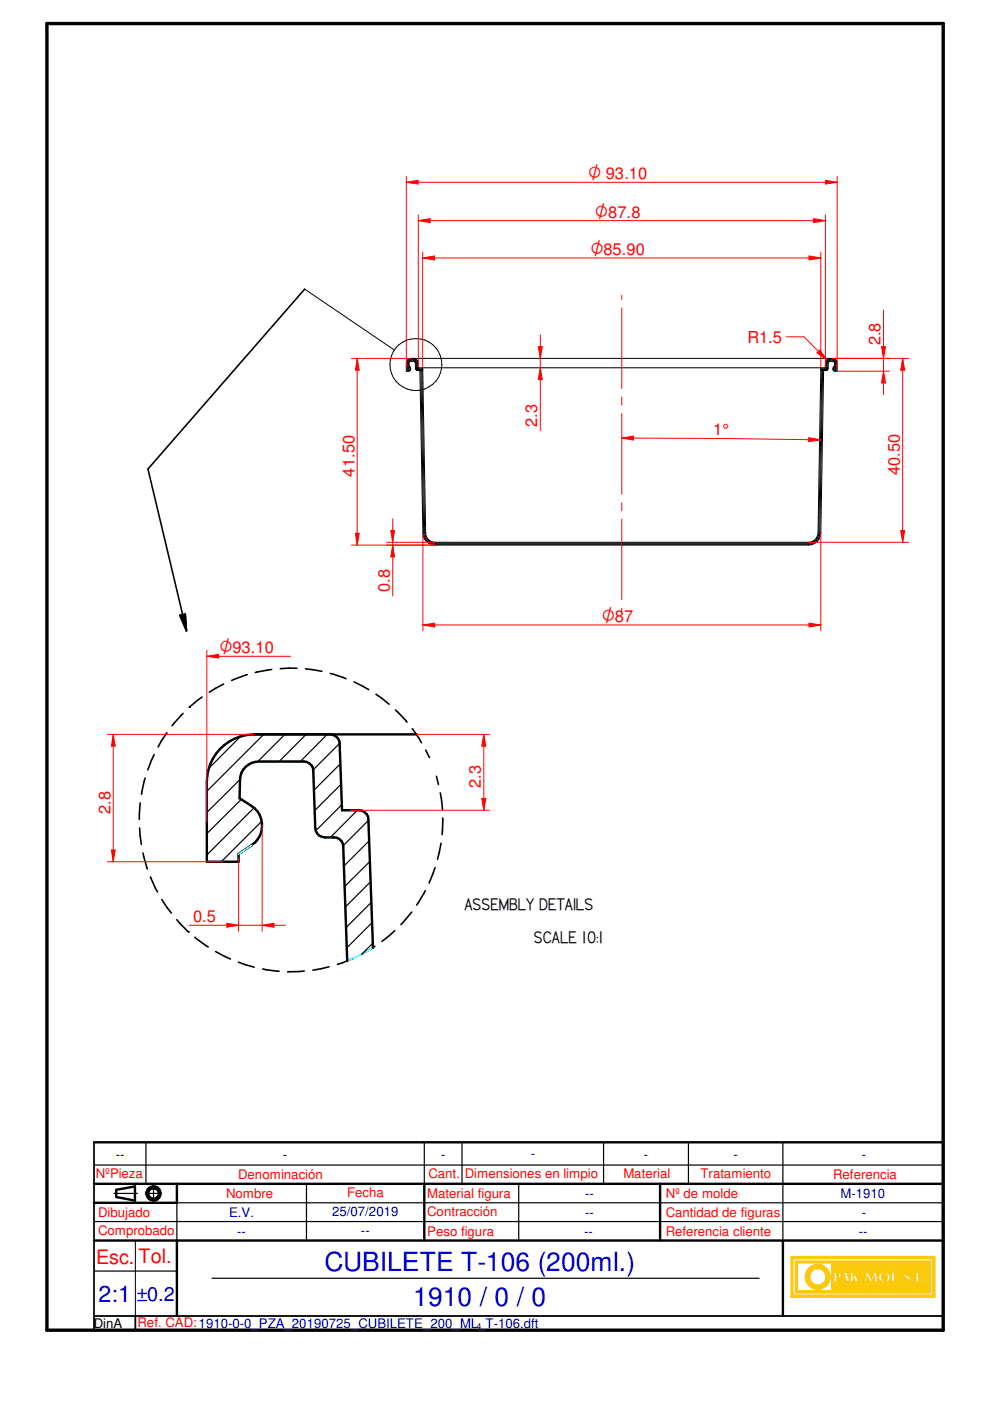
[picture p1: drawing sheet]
<svg xmlns="http://www.w3.org/2000/svg" width="210mm" height="297mm" viewBox="0 0 210 297" stroke-linecap="round" stroke-linejoin="round" font-family="sans-serif">
<path d="M9.9 5h190.1v277h-190.1z" fill="none" stroke="#000" stroke-width=".72"/>
<g fill="none" stroke="#000" stroke-width=".51">
<path d="M19.9 255h17.6M19.9 251h180.1M24.6 252.3v1.5M28.6 251.5v3.1M140 251v12M19.9 263h180.1M166 263v16"/>
<circle cx="32.5" cy="253" r="1.5"/>
<circle cx="32.6" cy="253" r="1.14"/>
</g>
<path d="M19.9 242.2v39.8h180.1v-39.8M19.9 279h180.1M28.7 279v3" fill="none" stroke="#000" stroke-width=".38"/>
<g fill="none" stroke="#000" stroke-width=".25">
<path d="M19.9 247h180.1M19.9 259h180.1M24.1 253h5M30.8 253h3.5M30.9 242.2v8.8M32.6 251.3v3.5M37.5 255v8M65 251v12M98 242.2v8.8M110 251v12M128 242.2v8.8M146 242.2v8.8"/>
<path d="M166 242.2v20.8M19.9 269.5h17.6M45 271h116"/>
</g>
<g fill="#faca0a">
<path d="M167.7 266.4v8.6h30.5v-8.6zM168.1 266.9h29.7v7.7h-29.7z" fill-rule="evenodd"/>
<path d="M168.6 267.3v6.8h28.7v-6.8zM193.1 271.5a.3 .3 0 0 1 .6 0 .3 .3 0 0 1-.6 0zM194.2 269.7h.6v1.9h.8v.2h-1.4zM195.9 271.4l.4-.1v.4l-.3 .1zM169.1 267.8h7.2v5.8h-7.2zM176.8 269.7h.8a.61 .61 0 0 1 .8 .5 .61 .61 0 0 1-.6 .7h-.4v.9h-.6zM179 269.7h.5l.6 2.1h-.6l-.1-.4h-.6l-.2 .4h-.2zM180.3 269.7h.5v.9l.8-.9h.3l-.5 .7 .7 1.4h-.7l-.5-.9-.1 .9h-.5zM182.2 270.6h.8v.2h-.8zM183.7 269.7h.3l.7 1.4 .8-1.4h.3l.3 2.1h-.6l-.1-1.2-.7 1.2h-.2l-.6-1.2-.2 1.2h-.4zM186.4 270.2a1.19 1.19 0 0 1 1.7-.4 1.19 1.19 0 0 1 .3 1.7 1.2 1.2 0 0 1-1.5 .2 1.2 1.2 0 0 1-.5-1.5zM189 269.7h.6v1.9h.8v.2h-1.4zM191.6 270a.73 .73 0 0 1 .8-.3 .73 .73 0 0 1 .6 .6l-.3 .1a.35 .35 0 0 0-.3-.5 .35 .35 0 0 0-.4 .4l.3 .1a.74 .74 0 0 1 .6 1.1 .74 .74 0 0 1-1.2 .1l-.1-.5h.2v.3a.35 .35 0 0 0 .5 .2 .35 .35 0 0 0 .1-.5 .88 .88 0 0 1-.8-1.1z" fill-rule="evenodd"/>
</g>
<g fill="none" stroke="#faca0a" stroke-width=".25">
<path d="M176.8 269.7h.8a.63 .63 0 0 1 .7 .3 .63 .63 0 0 1 0 .8l-.9 .1v.9h-.6zM179 269.7h.5l.6 2.1h-.6l-.1-.4h-.6l-.2 .4h-.2zM180.3 269.7h.5v.9l.8-.9h.3l-.5 .7 .7 1.4h-.7l-.5-.9-.1 .9h-.5zM183.7 269.7h.3l.7 1.4 .8-1.4h.3l.3 2.1h-.6l-.1-1.2-.7 1.2h-.2l-.6-1.2-.2 1.2h-.4zM186.4 270.2a1.19 1.19 0 0 1 1.7-.4 1.19 1.19 0 0 1 .3 1.7 1.2 1.2 0 0 1-1.5 .2 1.2 1.2 0 0 1-.5-1.5zM191.8 271.3h.1M192.2 271.7l-.4-.3v-.3h-.2a.73 .73 0 0 0 .4 .7 .73 .73 0 0 0 .8-.1M192.2 271.7h.1M192.2 269.7l-.4 .2-.2 .4a1.24 1.24 0 0 0 .9 1l.1 .1M192.3 269.7h.1M192.3 269.7l.6 .3 .1 .3-.3 .1a.35 .35 0 0 0-.3-.5 .35 .35 0 0 0-.4 .4l1 .6-.2 .8M192.3 270.4h.1"/>
<path d="M192.6 271.4h.1M192.6 271.4l-.4 .3M192.8 271.7h.1"/>
</g>
<path d="M171.3 269.1a2.65 2.65 0 0 1 2.9-.9 2.65 2.65 0 0 1 1.8 2.4h-.9a1.75 1.75 0 0 0-2.6-1.4 1.75 1.75 0 0 0 0 3 1.75 1.75 0 0 0 2.6-1.4h.9a2.66 2.66 0 0 1-3.6 2.4 2.66 2.66 0 0 1-1.1-4.1z" fill-rule="evenodd" fill="#faca0a"/>
<path d="M171.5 268.9a2.65 2.65 0 0 1 2.8-.7 2.65 2.65 0 0 1 1.7 2.4h-.9a1.74 1.74 0 0 0-2.6-1.4 1.74 1.74 0 0 0 0 3 1.74 1.74 0 0 0 2.6-1.4h.9a2.65 2.65 0 0 1-3.7 2.3 2.65 2.65 0 0 1-.8-4.2z" fill="none" stroke="#faca0a" stroke-width=".25"/>
<path d="M177.4 270l.4 .2v.4l-.3 .2h-.1z" fill-rule="evenodd" fill="#faca0a"/>
<path d="M177.4 270l.4 .2v.4l-.3 .2h-.1z" fill="none" stroke="#faca0a" stroke-width=".25"/>
<path d="M179.1 270.3l.2 .8h-.5z" fill="#faca0a"/>
<path d="M179.1 270.3l.2 .8h-.5z" fill="none" stroke="#faca0a" stroke-width=".25"/>
<path d="M187.1 270.2a.65 .65 0 0 1 .8-.1 .65 .65 0 0 1 .3 .7 .68 .68 0 0 1-.7 .9 .68 .68 0 0 1-.6-.9z" fill-rule="evenodd" fill="#faca0a"/>
<g fill="none" stroke="#faca0a" stroke-width=".25">
<path d="M167.7 266.4h30.5v8.6h-30.5zM168.1 266.9h29.7v7.7h-29.7zM168.6 267.3h28.7v6.8h-28.7zM169.1 267.8h7.2v5.8h-7.2zM182.2 270.6h.8v.2h-.8zM187.2 270l.3-.1a.9 .9 0 0 1 .6 .9 .9 .9 0 0 1-.6 .9 .96 .96 0 0 1-.3-1.7zM189 269.7h.6v1.9h.8v.2h-1.4zM194.2 269.7h.6v1.9h.8v.2h-1.4zM195.9 271.4l.4-.1v.4l-.3 .1z"/>
<circle cx="193.4" cy="271.5" r=".27"/>
</g>
<path d="M54.9 161.5a4 4 0 0 0-4 3.9M19.9 242.2h180.1M24.6 253.8l4 .8M28.6 251.5l-4 .8M37.5 251v4M90 251v12M37.5 263v16" fill="none" stroke="#000" stroke-width=".51"/>
<path d="M37.5 255h162.5M90 242.2v8.8" fill="none" stroke="#000" stroke-width=".25"/>
<g fill="none" stroke="#000" stroke-width=".21">
<path d="M86.7 77.6v1.1M87 77.9a.85 .85 0 0 1 0-1.3l1 .1 .1 1.4 .2 .4 1.4 .1M87 77.9v.5l-.3 .3M87 77.9v.6M87.2 76h.1M87.2 76a1.01 1.01 0 0 0-1.1 1v1.7h.6M87.2 76h89.3M87.7 76a1.1 1.1 0 0 1 1 1v1.6M88.1 78h87.5M88.1 78.2h1.5M88.2 78.4h1.4M88.3 78.5l-.1-1.8a.93 .93 0 0 0-1.6 .3v1.7"/>
<path d="M88.5 78.6v-1.6a1.09 1.09 0 0 0-1.1-.9 1.09 1.09 0 0 0-1 .9v1.7M89 78.6l.7 34.4a2.53 2.53 0 0 0 2.5 2.6h79.2a2.53 2.53 0 0 0 2.6-2.6l.6-34.4M89.2 78.6l.6 34.4a2.46 2.46 0 0 0 2.4 2.4h79.2a2.46 2.46 0 0 0 2.4-2.4l.6-34.4M89.5 78.6l.5 34.4a2.24 2.24 0 0 0 2.2 2.2h79.2a2.17 2.17 0 0 0 2.2-2.2l.6-34.4M89.6 78l.7 35a1.97 1.97 0 0 0 1.9 2h79.2a2.03 2.03 0 0 0 2-2l.6-35M174 78.4h1.5M174 78.2h1.6M175.2 78.6v-1.6a1.06 1.06 0 0 1 1.1-.9 1.06 1.06 0 0 1 1 .9v1.7M175.4 78.5l.1-1.8a.96 .96 0 0 1 1.6 .3v1.7M176 76a1.01 1.01 0 0 0-1 1v1.6M176.5 76h.1M176.5 76a1.01 1.01 0 0 1 1 1v1.7h-.6"/>
<path d="M176.7 77.9a.77 .77 0 0 0 0-1.3l-1 .1-.1 1.4-.3 .4-1.3 .1M176.7 77.9v.6M176.7 77.9l-.1 .5 .3 .3M176.9 77.6v1.1M28.7 263v16"/>
<circle cx="88.2" cy="77.3" r="5.5"/>
</g>
<g fill="none" stroke="#000" stroke-width=".34">
<path d="M32.7 160l-1.4 3.2M35.4 155.4l-1.9 3M38.8 151.3l-2.3 2.6M42.8 147.8l-2.7 2.1M47.4 145l-3 1.8M52.4 143l-3.3 1.3M57.6 141.9l-3.5 .7M62.9 141.7l-3.5 .1M64.8 141.8l3.4 .5M70 142.8l3.4 1.1M75.1 144.6l3.1 1.6M79.7 147.2l2.8 2.1"/>
<path d="M83.9 150.5l2.4 2.6M87.4 154.5l2 3M90.3 159l.8 1.6M29.6 175.6l.4 3.4M29.7 170.2l-.2 3.5M30.8 165l-.8 3.4M92.5 164.6l.5 1.7M93.3 168.1l.5 3.5M93.5 178.8l-.7 3.4M93.9 173.4l-.2 3.6M30.3 180.8l.9 3.4M31.9 185.9l1.5 3.2"/>
<path d="M34.3 190.7l2 2.9M37.5 195l2.4 2.6M41.3 198.7l2.9 2.1M83.7 197.3l-2.7 2.3M87.3 193.4l-2.3 2.6M90.2 188.8l-1.9 3.1M92.2 183.9l-1.2 3.3M45.7 201.8l3.2 1.5M50.5 204l3.4 1.1M55.7 205.4l3.5 .5M64.5 205.9l-3.5 .1M69.8 205l-3.5 .7"/>
<path d="M74.8 203.2l-3.3 1.3M79.5 200.6l-3 1.8"/>
</g>
<g fill="#000">
<circle cx="40.1" cy="149.9" r=".17"/>
<circle cx="39.9" cy="197.6" r=".17"/>
</g>
<path d="M53.9 155.7a10 10 0 0 0-10 10v17M50.8 169.2l2.5 1.7M66.4 163.4l.4 12.2" fill="none" stroke="#0ff" stroke-width=".34"/>
<circle cx="50.9" cy="166.4" r=".17" fill="#0ff"/>
<path d="M50.6 181.1v1.6h-6.7" fill="none" stroke="#0ff" stroke-width=".34"/>
<circle cx="44" cy="165.1" r=".17" fill="#0ff"/>
<path d="M70 155.7a2.03 2.03 0 0 1 2 1.9M53.3 170.9a5 5 0 0 1 .1 8.3M54.9 161.5h9.5a2.03 2.03 0 0 1 2 1.9M72.5 171.8h3.6a2.03 2.03 0 0 1 2 1.9l1 27.3-3.6 1.9-1.9 .8-.8-24.2a1.91 1.91 0 0 0-2-2 3.4 3.4 0 0 1-3.5-.8l-.5-1.1" fill="none" stroke="#0ff" stroke-width=".34"/>
<path d="M88.3 155.7h-34.4a10 10 0 0 0-10 10" fill="none" stroke="#000" stroke-width=".51"/>
<path d="M64.6 61.3l-33.2 38.1 7.3 30.9M38.1 130.5l1.2-.3 .2 3.6z" fill="none" stroke="#000" stroke-width=".34"/>
<path d="M38.1 130.5l1.2-.3 .2 3.6z" fill="#000"/>
<path d="M64.6 61.3l19 12.9" fill="none" stroke="#000" stroke-width=".21"/>
<path d="M114.1 73.5h.9l-.4 2.5zM131.8 62.6v.9M131.8 65.3v17.1M131.8 84.2v1.7M131.8 87.7v17.1M131.8 106.6v1.7M131.8 110.1v17.1M131.8 129v.8" fill="none" stroke="#f00" stroke-width=".21"/>
<path d="M114.1 73.5h.9l-.4 2.5z" fill="#f00"/>
<path d="M114.6 78l.4 2.5h-.9z" fill="none" stroke="#f00" stroke-width=".21"/>
<path d="M114.6 78l.4 2.5h-.9z" fill="#f00"/>
<path d="M86.1 37.4v40.4M86.1 38.6l2.5-.4v.8zM177.5 37.4v40.4M114.6 71v20.3" fill="none" stroke="#f00" stroke-width=".21"/>
<path d="M86.1 38.6l2.5-.4v.8z" fill="#f00"/>
<path d="M175 38.2l2.5 .4-2.5 .4z" fill="none" stroke="#f00" stroke-width=".21"/>
<path d="M175 38.2l2.5 .4-2.5 .4z" fill="#f00"/>
<path d="M86.1 38.6h91.4M88.7 45.6v32.2M88.7 46.8l2.5-.4v.8zM175 45.6v32.2" fill="none" stroke="#f00" stroke-width=".21"/>
<path d="M88.7 46.8l2.5-.4v.8z" fill="#f00"/>
<path d="M172.5 46.4l2.5 .4-2.5 .4z" fill="none" stroke="#f00" stroke-width=".21"/>
<path d="M172.5 46.4l2.5 .4-2.5 .4z" fill="#f00"/>
<path d="M88.7 46.8h86.3M89.6 53.5v24.5M89.6 54.7l2.5-.4v.8zM174 53.5v24.5" fill="none" stroke="#f00" stroke-width=".21"/>
<path d="M89.6 54.7l2.5-.4v.8z" fill="#f00"/>
<path d="M171.5 54.3l2.5 .4-2.5 .4z" fill="none" stroke="#f00" stroke-width=".21"/>
<path d="M171.5 54.3l2.5 .4-2.5 .4z" fill="#f00"/>
<path d="M89.6 54.7h84.4M74.5 76h12.7M75.7 76l.5 2.5h-.8zM74.5 115.6h17.7" fill="none" stroke="#f00" stroke-width=".21"/>
<path d="M75.7 76l.5 2.5h-.8z" fill="#f00"/>
<path d="M75.4 113.1h.8l-.5 2.5z" fill="none" stroke="#f00" stroke-width=".21"/>
<path d="M75.4 113.1h.8l-.5 2.5z" fill="#f00"/>
<path d="M75.7 76v39.6M176.5 76h16.2M191.4 76l.4 2.5h-.8zM171.4 115h21.3" fill="none" stroke="#f00" stroke-width=".21"/>
<path d="M191.4 76l.4 2.5h-.8z" fill="#f00"/>
<path d="M191 112.5h.8l-.4 2.5z" fill="none" stroke="#f00" stroke-width=".21"/>
<path d="M191 112.5h.8l-.4 2.5z" fill="#f00"/>
<path d="M176.5 76h12.1M177.5 78.7h11.1M186.9 73.5h.8l-.4 2.5zM191.4 76v39" fill="none" stroke="#f00" stroke-width=".21"/>
<path d="M186.9 73.5h.8l-.4 2.5z" fill="#f00"/>
<path d="M187.3 78.7l.4 2.5h-.8z" fill="none" stroke="#f00" stroke-width=".21"/>
<path d="M187.3 78.7l.4 2.5h-.8z" fill="#f00"/>
<path d="M187.3 65.7v18M171.5 92.8l2.5 .5-2.6 .3z" fill="none" stroke="#f00" stroke-width=".21"/>
<path d="M171.5 92.8l2.5 .5-2.6 .3z" fill="#f00"/>
<path d="M131.8 92.9l2.5-.4v.8z" fill="none" stroke="#f00" stroke-width=".21"/>
<path d="M131.8 92.9l2.5-.4v.8z" fill="#f00"/>
<path d="M131.8 92.9l42.2 .4M89.7 113v20.8M174 113v20.8M89.7 132.5l2.5-.4v.8z" fill="none" stroke="#f00" stroke-width=".21"/>
<path d="M89.7 132.5l2.5-.4v.8z" fill="#f00"/>
<path d="M171.5 132.1l2.5 .4-2.5 .4z" fill="none" stroke="#f00" stroke-width=".21"/>
<path d="M171.5 132.1l2.5 .4-2.5 .4z" fill="#f00"/>
<path d="M82 115.6h10.2M82 115h10.2M83.3 115.6l.4 2.5h-.9zM89.7 132.5h84.3" fill="none" stroke="#f00" stroke-width=".21"/>
<path d="M83.3 115.6l.4 2.5h-.9z" fill="#f00"/>
<path d="M82.8 112.5h.9l-.4 2.5z" fill="none" stroke="#f00" stroke-width=".21"/>
<path d="M82.8 112.5h.9l-.4 2.5z" fill="#f00"/>
<path d="M170.5 71.4l4.8 4.9M83.3 110v16.4" fill="none" stroke="#f00" stroke-width=".21"/>
<path d="M173.8 74.2l1.5 2.1-2.1-1.5z" fill="#f00"/>
<path d="M166.7 71.4h3.8M173.8 74.2l1.5 2.1-2.1-1.5zM88.3 155.7h15.5M102.6 155.7l.4 2.5h-.8zM74.3 171.8h29.5" fill="none" stroke="#f00" stroke-width=".21"/>
<g fill="none" stroke="#000" stroke-width=".25">
<path d="M51 156.1l-6.7 6.8M55.9 155.7l-12 12.1M60.4 155.7l-5.7 5.8M64.9 155.7l-5.7 5.8M69.4 155.7l-5.7 5.8M72 157.6l-5.6 5.6M50.9 165.3l-7 7M51.2 169.5l-7.3 7.2M53.8 171.3l-9.9 10M55.5 174.1l-8.6 8.6M72.2 161.9l-5.6 5.6M72.3 166.2l-5.6 5.7"/>
<path d="M72.5 170.6l-5.5 5.5M75.8 171.8l-5.7 5.7M78.1 173.9l-5.3 5.4M78.3 178.3l-5.4 5.3M78.4 182.6l-5.3 5.4M78.6 186.9l-5.4 5.4M78.7 191.3l-5.3 5.3M78.9 195.6l-5.4 5.4M79 200l-2.3 2.3"/>
</g>
<path d="M72 157.6l.5 14.2M50.9 165.4l-.1 3.8M53.4 179.2l-2.8 1.9" fill="none" stroke="#0ff" stroke-width=".34"/>
<path d="M53.9 155.7h16.1a2.03 2.03 0 0 1 2 1.9l.5 14.2h3.6a2.03 2.03 0 0 1 2 1.9l1 27.3M50.9 165.4l-.1 3.8a8.5 8.5 0 0 1 4.3 3.6 5 5 0 0 1-1.7 6.4l-2.8 1.9v1.6h-6.7v-17M54.9 161.5h9.5a2.03 2.03 0 0 1 2 1.9l.4 12.2a2.06 2.06 0 0 0 2.1 1.9h1.9a1.94 1.94 0 0 1 2 2l.8 24.2" fill="none" stroke="#000" stroke-width=".51"/>
<path d="M102.6 155.7l.4 2.5h-.8z" fill="#f00"/>
<path d="M102.2 169.3h.8l-.4 2.5z" fill="none" stroke="#f00" stroke-width=".21"/>
<path d="M102.2 169.3h.8l-.4 2.5z" fill="#f00"/>
<path d="M22.8 155.7h31.1M24 155.7l.4 2.5h-.8zM102.6 155.7v16.1M22.8 182.7h24.4" fill="none" stroke="#f00" stroke-width=".21"/>
<path d="M24 155.7l.4 2.5h-.8z" fill="#f00"/>
<path d="M23.6 180.2h.8l-.4 2.5z" fill="none" stroke="#f00" stroke-width=".21"/>
<path d="M23.6 180.2h.8l-.4 2.5z" fill="#f00"/>
<path d="M43.9 137.9v36.3M43.9 139.1l2.5-.4v.8zM24 155.7v27" fill="none" stroke="#f00" stroke-width=".21"/>
<path d="M43.9 139.1l2.5-.4v.8z" fill="#f00"/>
<path d="M43.9 139.1h17.7M55.6 175v22.4M48.1 195.7l2.5 .5-2.5 .4zM50.6 181.9v15.5" fill="none" stroke="#f00" stroke-width=".21"/>
<path d="M48.1 195.7l2.5 .5-2.5 .4z" fill="#f00"/>
<path d="M55.6 196.2l2.5-.5v.9z" fill="none" stroke="#f00" stroke-width=".21"/>
<path d="M55.6 196.2l2.5-.5v.9z" fill="#f00"/>
<path d="M40.1 196.2h20.5" fill="none" stroke="#f00" stroke-width=".21"/>
<g font-size="5.6" fill="#00f">
<text x="68.8" y="269.4">CUBILETE T-106 (200ml.)</text>
<text x="87.6" y="276.9">1910 / 0 / 0</text>
</g>
<text font-size="4.9" fill="#00f" x="20.9" y="276">2:1</text>
<g font-size="4.2" fill="#f00">
<text x="20.4" y="267.9">Esc.</text>
<text x="29.3" y="267.9">Tol.</text>
</g>
<text font-size="4.2" fill="#00f" x="28.9" y="275.8">±0.2</text>
<g font-size="4">
<text x="98.5" y="193">ASSEMBLY DETAILS</text>
<text x="113.2" y="199.9">SCALE 10:1</text>
</g>
<g font-size="3.9" fill="#f00">
<text x="124.7" y="38">O 93.10</text>
<text x="126.2" y="46.1">O87.8</text>
<text x="125.2" y="54.1">O85.90</text>
<text x="127.6" y="131.9">O87</text>
<text x="46.5" y="138.5">O93.10</text>
</g>
<g font-size="3.5" fill="#f00">
<text x="158.5" y="72.7">R1.5</text>
<text x="186.7" y="73.2" transform="rotate(-90 186.7 73.2)">2.8</text>
<text x="113.9" y="90.5" transform="rotate(-90 113.9 90.5)">2.3</text>
<text x="151.2" y="92.3">1°</text>
<text x="75.1" y="101" transform="rotate(-90 75.1 101)">41.50</text>
<text x="190.8" y="100.8" transform="rotate(-90 190.8 100.8)">40.50</text>
<text x="82.6" y="125.5" transform="rotate(-90 82.6 125.5)">0.8</text>
<text x="101.9" y="167.1" transform="rotate(-90 101.9 167.1)">2.3</text>
<text x="23.4" y="172.6" transform="rotate(-90 23.4 172.6)">2.8</text>
<text x="40.9" y="195.6">0.5</text>
</g>
<g font-size="2.8" fill="#00f">
<text x="24.6" y="245.7">--</text>
<text x="60" y="245.7">-</text>
<text x="93.5" y="245.7">-</text>
<text x="112.5" y="245.6">-</text>
<text x="136.5" y="245.7">-</text>
<text x="155.5" y="245.7">-</text>
<text x="182.7" y="245.7">-</text>
<text x="48.6" y="258">E.V.</text>
<text x="70.4" y="257.9">25/07/2019</text>
<text x="124" y="258">--</text>
<text x="124" y="254">--</text>
<text x="178.2" y="254">M-1910</text>
<text x="182.8" y="257.9">-</text>
<text x="50.3" y="262">--</text>
<text x="76.5" y="261.9">--</text>
<text x="123.8" y="262">--</text>
<text x="182.1" y="262.1">--</text>
</g>
<g font-size="2.8" fill="#f00">
<text x="20.3" y="249.7">NºPieza</text>
<text x="50.5" y="250">Denominación</text>
<text x="90.8" y="249.7">Cant.</text>
<text x="98.6" y="249.7">Dimensiones en limpio</text>
<text x="132.2" y="249.7">Material</text>
<text x="148.5" y="249.7">Tratamiento</text>
<text x="176.7" y="250">Referencia</text>
<text x="20.8" y="257.9">Dibujado</text>
<text x="47.9" y="254">Nombre</text>
<text x="73.6" y="253.8">Fecha</text>
<text x="90.6" y="253.9">Material figura</text>
<text x="90.6" y="257.9">Contracción</text>
<text x="141.1" y="254">Nº de molde</text>
<text x="141.1" y="257.9">Cantidad de figuras</text>
<text x="20.8" y="261.9">Comprobado</text>
<text x="90.6" y="262">Peso figura</text>
<text x="141.1" y="262">Referencia cliente</text>
<text x="29.2" y="281.4">Ref. CAD:1910-0-0_PZA_20190725_CUBILETE_200_ML_T-106.dft</text>
</g>
<text font-size="2.8" x="19.9" y="281.5">DinA</text>
<text font-size="1.7" x="101.1" y="281.7">4</text>
</svg>
